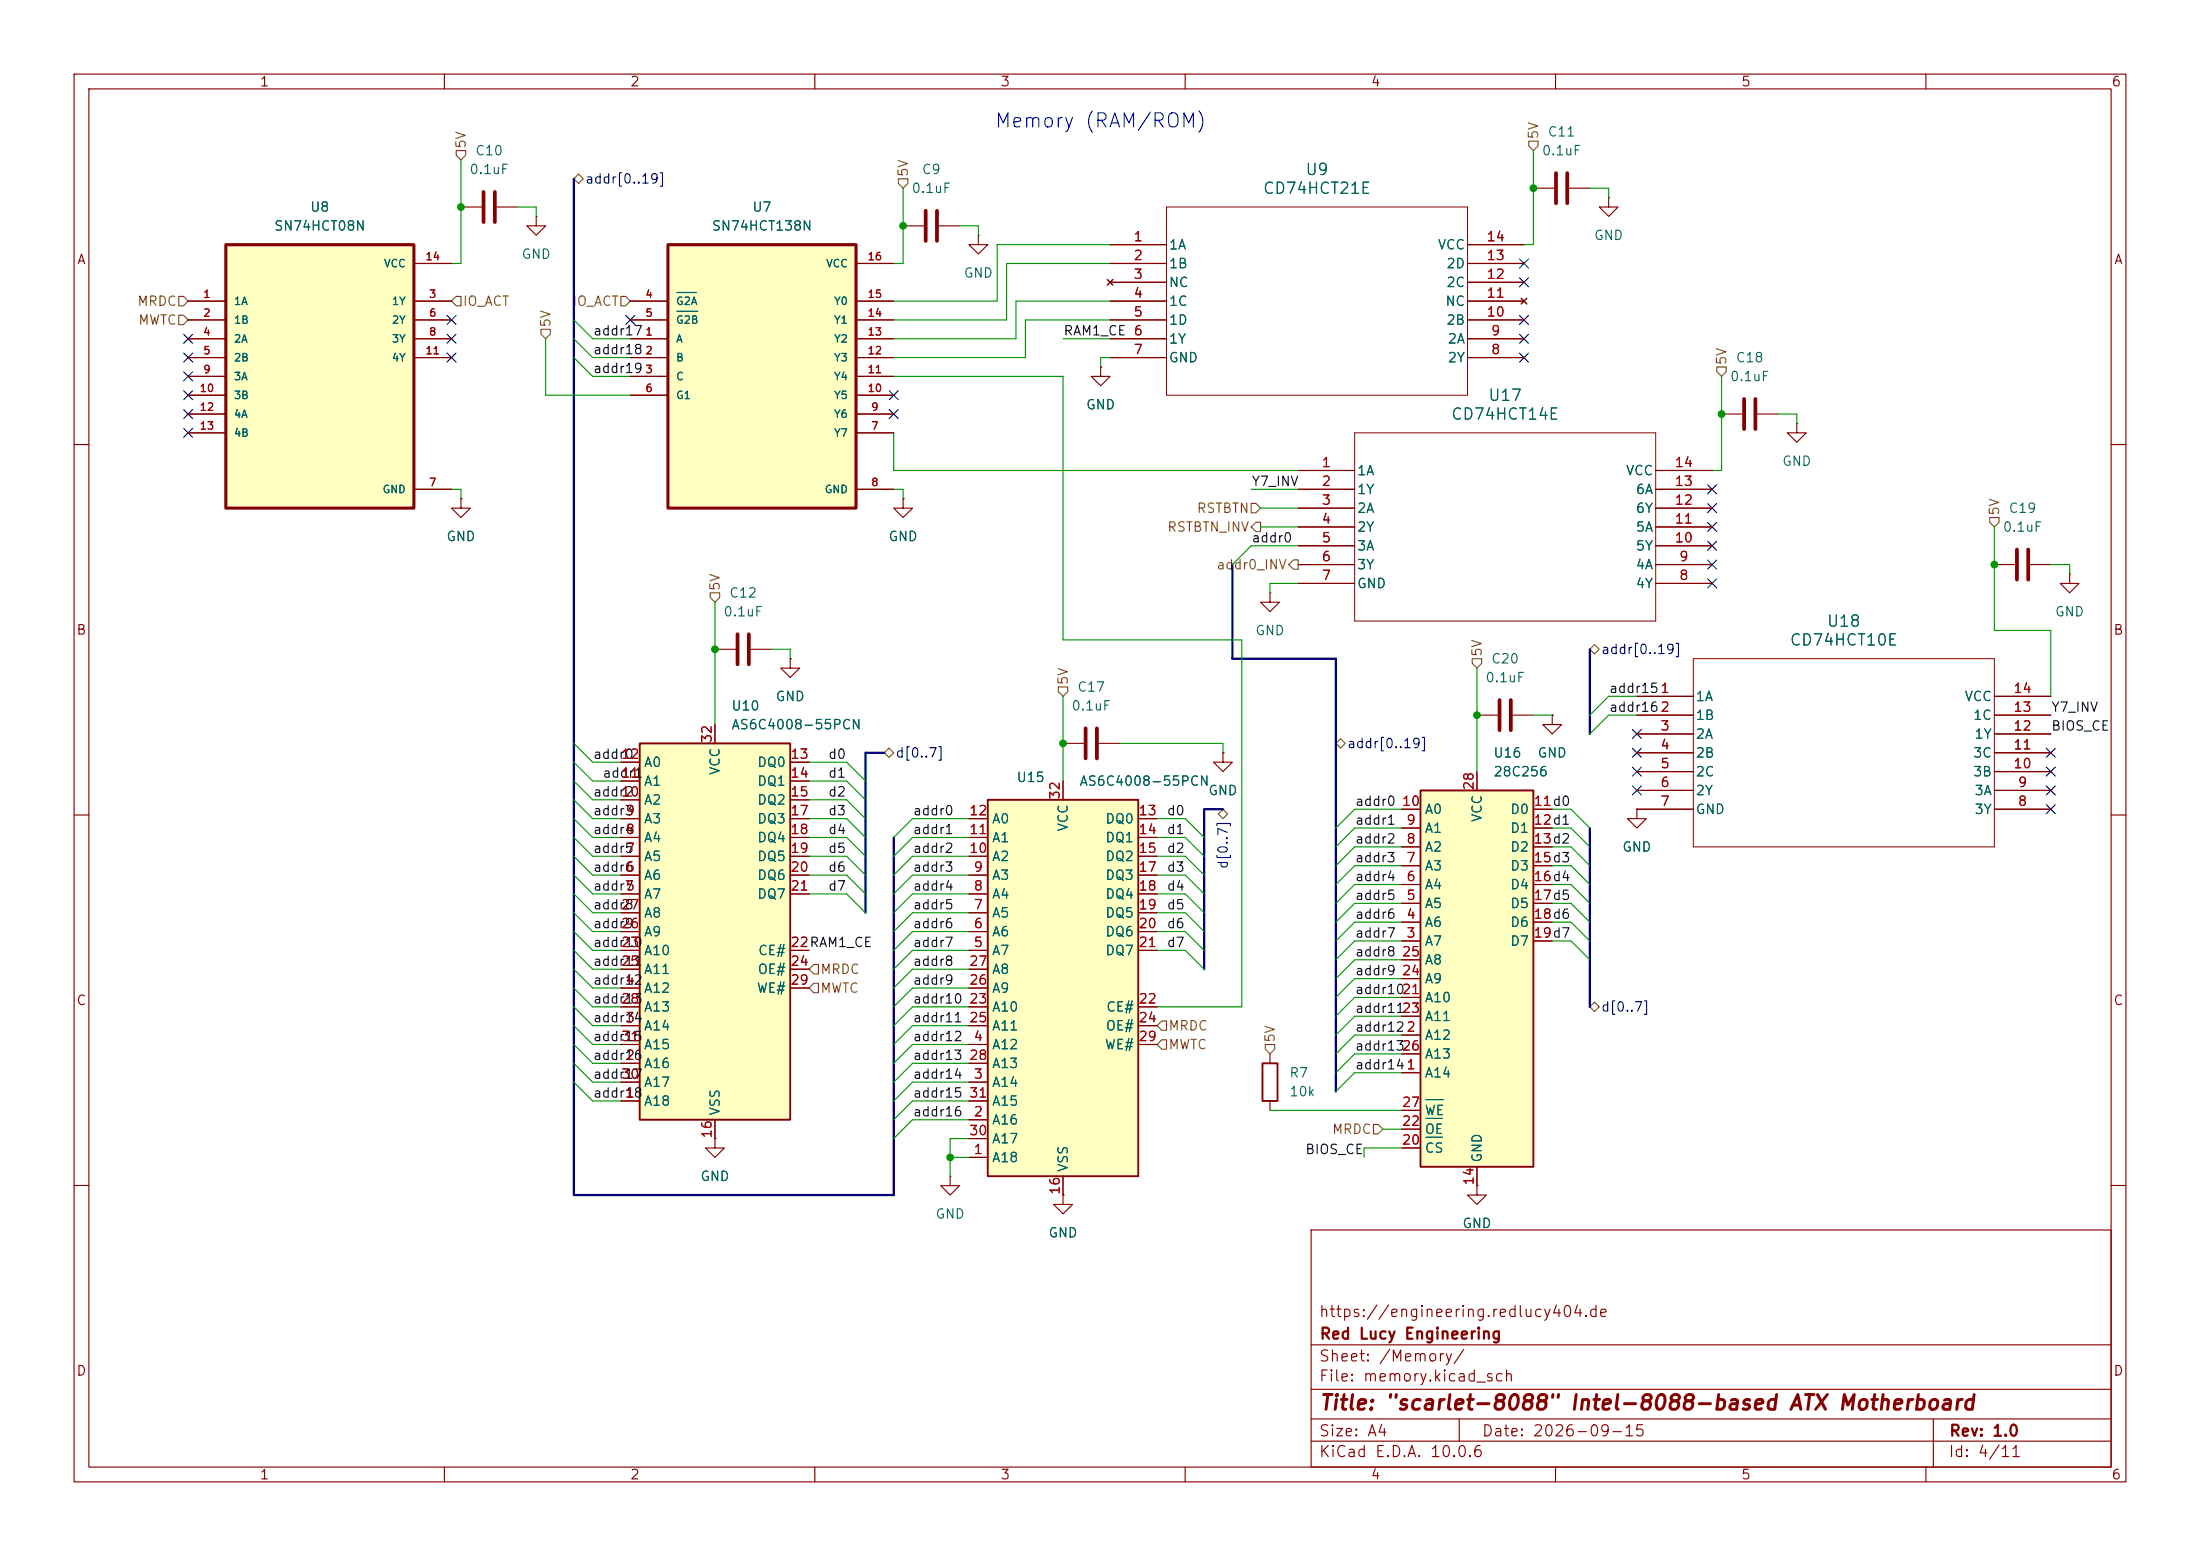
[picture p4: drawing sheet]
<svg xmlns="http://www.w3.org/2000/svg" width="297mm" height="210mm" viewBox="0 0 297 210" stroke-linecap="round" stroke-linejoin="round" font-family="sans-serif">
<g fill="none" stroke="#840000" stroke-width=".15">
<path d="M10 10h277v190h-277zM12 12h273v186h-273zM60 10v2M110 10v2M160 10v2M210 10v2M260 10v2M242.6 57.2v1.2h1.2l-1.2 1.3-1.3-1.3h1.3M242.6 57.2h.1M10 60h2M285 60h2M96.5 87.6h2.8"/>
<path d="M101.3 87.6h2.8M106.7 88.9v1.3h1.2l-1.2 1.2-1.3-1.2h1.3M106.7 88.9h.1M10 110h2M285 110h2M96.5 153.7v1.2h1.3l-1.3 1.3-1.3-1.3h1.3M96.5 153.7h.1M10 160h2M177 166h108v32h-108zM285 160h2M60 198v2M110 198v2"/>
<path d="M160 198v2M177 194.5h108M177 191.5h108M177 187.5h108M177 181.5h108M197 191.5v3M210 198v2M260 198v2M261 191.5v6.5"/>
</g>
<path d="M99.6 85.6v4.1M101.1 85.6v4.1" fill="none" stroke="#840000" stroke-width=".51"/>
<path d="M86.4 100.3h20.3v50.8h-20.3z" fill="#ffffc2"/>
<path d="M86.4 100.3h20.3v50.8h-20.3z" fill="none" stroke="#840000" stroke-width=".25"/>
<g fill="none" stroke="#840000" stroke-width=".15">
<path d="M62.2 67.3v1.3h1.3l-1.3 1.3-1.2-1.3h1.2M62.2 67.3h.1M96.5 97.8v2.5M83.8 118.1h2.6M83.8 115.6h2.6M83.8 113h2.6M83.8 110.5h2.6M83.8 108h2.6M83.8 105.4h2.6M83.8 102.9h2.6M106.7 118.1h2.5M106.7 115.6h2.5"/>
<path d="M106.7 113h2.5M106.7 110.5h2.5M106.7 108h2.5M106.7 105.4h2.5M106.7 102.9h2.5M83.8 138.4h2.6M83.8 133.4h2.6M83.8 120.7h2.6M83.8 128.3h2.6M83.8 130.8h2.6M83.8 125.7h2.6M83.8 123.2h2.6"/>
<path d="M83.8 135.9h2.6M106.7 133.4h2.5M106.7 120.7h2.5M106.7 128.3h2.5M106.7 130.8h2.5M83.8 148.6h2.6M83.8 143.5h2.6M83.8 146.1h2.6M83.8 141h2.6M96.5 151.1v2.6"/>
</g>
<path d="M30.5 33h25.4v35.6h-25.4z" fill="#ffffc2"/>
<path d="M30.5 33h25.4v35.6h-25.4z" fill="none" stroke="#840000" stroke-width=".41"/>
<g fill="none" stroke="#840000" stroke-width=".15">
<path d="M55.9 35.6h5.1M62.2 27.9h2.8M67.1 27.9h2.7M121.9 30.5h2.8M126.7 30.5h2.8M132.1 31.8v1.2h1.2l-1.2 1.3-1.3-1.3h1.3M132.1 31.8h.1M207 25.4h2.8M211.8 25.4h2.8M217.2 26.7v1.2h1.2l-1.2 1.3-1.3-1.3h1.3M217.2 26.7h.1M25.4 40.6h5.1"/>
<path d="M25.4 43.2h5.1M25.4 45.7h5.1M25.4 48.3h5.1M25.4 50.8h5.1M25.4 53.3h5.1M25.4 55.9h5.1M25.4 58.4h5.1M55.9 40.6h5.1M55.9 43.2h5.1M55.9 45.7h5.1M55.9 48.3h5.1M232.4 55.9h2.8"/>
<path d="M237.2 55.9h2.8M55.9 66h5.1M165.1 101.6v1.3h1.3l-1.3 1.2-1.3-1.2h1.3M165.1 101.6h.1M128.3 158.8v1.2h1.2l-1.2 1.3-1.3-1.3h1.3M128.3 158.8h.1M143.5 161.3v1.3h1.3l-1.3 1.2-1.3-1.2h1.3M143.5 161.3h.1"/>
</g>
<path d="M65.3 25.9v4.1M66.8 25.9v4.1M125 28.4v4.1M126.5 28.4v4.1M210.1 23.4v4M211.6 23.4v4M235.5 53.8v4.1M237 53.8v4.1" fill="none" stroke="#840000" stroke-width=".51"/>
<path d="M90.2 33h25.4v35.6h-25.4z" fill="#ffffc2"/>
<path d="M90.2 33h25.4v35.6h-25.4z" fill="none" stroke="#840000" stroke-width=".41"/>
<g fill="none" stroke="#840000" stroke-width=".15">
<path d="M115.6 35.6h5M149.5 37.7l.7 .8M149.9 35.6h7.6M149.9 33h7.6M149.9 38.1h7.6M150.2 37.7l-.7 .8M198.1 35.6h7.6M198.1 33h7.6M198.1 38.1h7.6M85.1 45.7h5.1M85.1 48.3h5.1M85.1 50.8h5.1"/>
<path d="M85.1 40.6h5.1M85.1 43.2h5.1M85.1 53.3h5.1M115.6 45.7h5M115.6 48.3h5M115.6 50.8h5M115.6 40.6h5M115.6 43.2h5M115.6 53.3h5M115.6 58.4h5M115.6 55.9h5M148.6 49.5v1.3h1.3l-1.3 1.3-1.3-1.3h1.3"/>
<path d="M148.6 49.5h.1M149.9 45.7h7.6M149.9 48.3h7.6M149.9 40.6h7.6M149.9 43.2h7.6M198.1 45.7h7.6M198.1 48.3h7.6M198.1 40.6h7.6M198.1 43.2h7.6M205.4 40.3l.7 .7M206.1 40.3l-.7 .7M115.6 66h5"/>
<path d="M175.3 66h7.6M175.3 63.5h7.6M175.3 68.6h7.6M175.3 71.1h7.6M175.3 73.7h7.6M175.3 76.2h7.6M175.3 78.7h7.6M223.5 66h7.6M223.5 63.5h7.6M223.5 68.6h7.6M223.5 71.1h7.6M223.5 73.7h7.6"/>
<path d="M223.5 76.2h7.6M223.5 78.7h7.6M171.4 142.2v1.3M171.4 148.6v1.3"/>
</g>
<path d="M91.4 39.5h2.6M91.4 42h2.8" fill="none" stroke="#006464" stroke-width=".15"/>
<path d="M157.5 27.9h40.6v25.4h-40.6zM182.9 58.4h40.6v25.4h-40.6z" fill="none" stroke="#840000" stroke-width=".14"/>
<path d="M170.4 143.5h2.1v5.1h-2.1z" fill="none" stroke="#840000" stroke-width=".25"/>
<path d="M191.8 106.7h15.2v50.8h-15.2z" fill="#ffffc2"/>
<path d="M191.8 106.7h15.2v50.8h-15.2z" fill="none" stroke="#840000" stroke-width=".25"/>
<g fill="none" stroke="#840000" stroke-width=".15">
<path d="M199.4 96.5h2.8M204.2 96.5h2.8M209.5 96.5v1.3h1.3l-1.3 1.3-1.2-1.3h1.2M209.5 96.5h.1M189.2 119.4h2.6M189.2 116.8h2.6M189.2 114.3h2.6M189.2 111.8h2.6M189.2 109.2h2.6M199.4 104.1v2.6M207 119.4h2.5M207 116.8h2.5"/>
<path d="M207 114.3h2.5M207 111.8h2.5M207 109.2h2.5M221 109.2v1.3h1.2l-1.2 1.3-1.3-1.3h1.3M221 109.2h.1M189.2 139.7h2.6M189.2 127h2.6M189.2 124.5h2.6M189.2 121.9h2.6M189.2 134.6h2.6M189.2 137.2h2.6M189.2 132.1h2.6"/>
<path d="M189.2 129.5h2.6M207 127h2.5M207 124.5h2.5M207 121.9h2.5M189.2 144.8h2.6M189.2 154.9h2.6M189.2 152.4h2.6M189.2 142.2h2.6M189.2 149.9h2.6M199.4 157.5v2.5M199.4 160v1.3h1.3l-1.3 1.3-1.3-1.3h1.3M199.4 160h.1"/>
</g>
<path d="M192.5 153.5h2.2M192.5 151h2.2M192.5 148.4h2.4" fill="none" stroke="#006464" stroke-width=".15"/>
<path d="M202.4 94.5v4.1M204 94.5v4.1" fill="none" stroke="#840000" stroke-width=".51"/>
<path d="M133.3 108h20.4v50.8h-20.4z" fill="#ffffc2"/>
<path d="M133.3 108h20.4v50.8h-20.4z" fill="none" stroke="#840000" stroke-width=".25"/>
<g fill="none" stroke="#840000" stroke-width=".15">
<path d="M55.9 35.6h5.1M72.4 29.2v1.3h1.3l-1.3 1.3-1.3-1.3h1.3M72.4 29.2h.1M115.6 35.6h5M149.5 37.7l.7 .8M149.9 33h7.6M149.9 35.6h7.6M149.9 38.1h7.6M150.2 37.7l-.7 .8M198.1 33h7.6M198.1 35.6h7.6M198.1 38.1h7.6"/>
<path d="M25.4 40.6h5.1M25.4 43.2h5.1M25.4 45.7h5.1M25.4 48.3h5.1M25.4 50.8h5.1M25.4 53.3h5.1M25.4 55.9h5.1M25.4 58.4h5.1M55.9 40.6h5.1M55.9 43.2h5.1M55.9 45.7h5.1M55.9 48.3h5.1"/>
<path d="M85.1 40.6h5.1M85.1 43.2h5.1M85.1 45.7h5.1M85.1 48.3h5.1M85.1 50.8h5.1M85.1 53.3h5.1M115.6 40.6h5M115.6 43.2h5M115.6 45.7h5M115.6 48.3h5M115.6 50.8h5M115.6 53.3h5"/>
<path d="M115.6 55.9h5M115.6 58.4h5M148.6 49.5h.1M149.9 40.6h7.6M149.9 43.2h7.6M149.9 45.7h7.6M149.9 48.3h7.6M198.1 40.6h7.6M198.1 43.2h7.6M198.1 45.7h7.6M198.1 48.3h7.6M205.4 40.3l.7 .7"/>
<path d="M206.1 40.3l-.7 .7M55.9 66h5.1M62.2 67.3h.1M115.6 66h5M121.9 67.3v1.3h1.3l-1.3 1.3-1.3-1.3h1.3M121.9 67.3h.1M175.3 76.2h7.6M175.3 63.5h7.6M175.3 66h7.6M175.3 68.6h7.6M175.3 71.1h7.6M175.3 73.7h7.6"/>
<path d="M175.3 78.7h7.6M223.5 76.2h7.6M223.5 63.5h7.6M223.5 66h7.6M223.5 68.6h7.6M223.5 71.1h7.6M223.5 73.7h7.6M223.5 78.7h7.6M269.2 76.2h2.8M274.1 76.2h2.8M279.4 77.5v1.2h1.3l-1.3 1.3-1.3-1.3h1.3M279.4 77.5h.1"/>
<path d="M96.5 97.8v2.5M106.7 88.9h.1M171.4 80v1.3h1.3l-1.3 1.3-1.2-1.3h1.2M171.4 80h.1M209.5 96.5h.1M221 94h7.6M221 96.5h7.6M221 99.1h7.6M269.2 94h7.7M269.2 96.5h7.7M269.2 99.1h7.7M83.8 118.1h2.6"/>
<path d="M83.8 115.6h2.6M83.8 113h2.6M83.8 110.5h2.6M83.8 108h2.6M83.8 105.4h2.6M83.8 102.9h2.6M106.7 118.1h2.5M106.7 115.6h2.5M106.7 113h2.5M106.7 110.5h2.5M106.7 108h2.5M106.7 105.4h2.5"/>
<path d="M106.7 102.9h2.5M130.8 118.1h2.5M130.8 115.6h2.5M130.8 113h2.5M130.8 110.5h2.5M143.5 105.4v2.6M143.5 100.3h2.8M148.3 100.3h2.8M153.7 118.1h2.5M153.7 115.6h2.5M153.7 113h2.5M153.7 110.5h2.5"/>
<path d="M165.1 101.6h.1M189.2 109.2h2.6M189.2 119.4h2.6M189.2 116.8h2.6M189.2 114.3h2.6M189.2 111.8h2.6M199.4 104.1v2.6M207 109.2h2.5M207 119.4h2.5M207 116.8h2.5M207 114.3h2.5M207 111.8h2.5"/>
<path d="M221 109.2h.1M221 101.6h7.6M221 104.1h7.6M221 106.7h7.6M221 109.2h7.6M269.2 101.6h7.7M269.2 104.1h7.7M269.2 106.7h7.7M269.2 109.2h7.7M83.8 128.3h2.6M83.8 125.7h2.6M83.8 123.2h2.6"/>
<path d="M83.8 120.7h2.6M83.8 135.9h2.6M83.8 138.4h2.6M83.8 133.4h2.6M83.8 130.8h2.6M106.7 128.3h2.5M106.7 120.7h2.5M106.7 133.4h2.5M106.7 130.8h2.5M130.8 128.3h2.5M130.8 125.7h2.5M130.8 123.2h2.5"/>
<path d="M130.8 120.7h2.5M130.8 135.9h2.5M130.8 138.4h2.5M130.8 133.4h2.5M130.8 130.8h2.5M153.7 128.3h2.5M153.7 125.7h2.5M153.7 123.2h2.5M153.7 120.7h2.5M153.7 135.9h2.5M153.7 138.4h2.5M189.2 139.7h2.6"/>
<path d="M189.2 127h2.6M189.2 124.5h2.6M189.2 121.9h2.6M189.2 134.6h2.6M189.2 137.2h2.6M189.2 132.1h2.6M189.2 129.5h2.6M207 127h2.5M207 124.5h2.5M207 121.9h2.5M83.8 146.1h2.6M83.8 141h2.6"/>
<path d="M83.8 143.5h2.6M83.8 148.6h2.6M96.5 153.7h.1M96.5 151.1v2.6M130.8 156.2h2.5M130.8 151.1h2.5M130.8 146.1h2.5M130.8 141h2.5M130.8 143.5h2.5M130.8 153.7h2.5M130.8 148.6h2.5M143.5 158.8v2.5"/>
<path d="M153.7 141h2.5M189.2 144.8h2.6M189.2 154.9h2.6M189.2 152.4h2.6M189.2 142.2h2.6M189.2 149.9h2.6M199.4 157.5v2.5M143.5 161.3h.1M199.4 160h.1"/>
</g>
<path d="M272.3 74.2v4M273.8 74.2v4M146.6 98.3v4.1M148.1 98.3v4.1" fill="none" stroke="#840000" stroke-width=".51"/>
<path d="M228.6 88.9h40.6v25.4h-40.6z" fill="none" stroke="#840000" stroke-width=".14"/>
<g fill="none" stroke="#725600" stroke-width=".15">
<path d="M206.4 19.1h1.2v.6l-.6 .6-.6-.6zM61.6 20.3h1.3v.7l-.7 .6-.6-.6zM77.5 24.1l.6-.6 .6 .6-.6 .7zM121.3 24.1h1.3v.7l-.7 .6-.6-.6zM24.1 42.5h.7l.6 .7-.6 .6h-.7zM24.1 40h.7l.6 .6-.6 .7h-.7zM61.6 40h.6v1.3h-.6l-.6-.7zM73 44.5h1.3v.6l-.6 .6-.7-.6zM83.8 40h.7l.6 .6-.6 .7h-.7zM231.8 49.5h1.2v.7l-.6 .6-.6-.6zM168.9 67.9h.6l.7 .7-.7 .6h-.6zM169.5 70.5h.7v1.3h-.7l-.6-.7z"/>
<path d="M174.6 75.6h.7v1.2h-.7l-.6-.6zM268.6 69.9h1.3v.6l-.7 .6-.6-.6zM95.9 80h1.3v.6l-.7 .7-.6-.7zM142.9 92.7h1.2v.6l-.6 .7-.6-.7zM198.8 88.9h1.2v.6l-.6 .7-.6-.7zM214.6 87.6l.7-.6 .6 .6-.6 .7zM119.4 101.6l.6-.6 .6 .6-.6 .6zM164.5 109.9l.6-.7 .6 .7-.6 .6zM180.3 100.3l.7-.6 .6 .6-.6 .7zM109.9 130.2h.6v1.2h-.6l-.7-.6zM109.9 132.7h.6v1.3h-.6l-.7-.6zM156.8 137.8h.7v1.3h-.7l-.6-.7z"/>
<path d="M214.6 135.9l.7-.6 .6 .6-.6 .6zM156.8 140.3h.7v1.3h-.7l-.6-.6zM170.8 141h1.3v.6l-.7 .6-.6-.6zM185.4 151.8h.7l.6 .6-.6 .6h-.7z"/>
</g>
<path d="M77.5 24.1v137.2h43.1v-48.3M166.4 76.2v12.7h13.9v58.4M214.6 87.6v11.5M119.4 101.6h-2.6v21.6M165.1 109.2h-2.5v21.6M214.6 111.8v24.1" fill="none" stroke="#000084" stroke-width=".3"/>
<g fill="none" stroke="#009600" stroke-width=".15">
<path d="M62.2 21.6v14h-1.2M69.8 27.9h2.6v1.3M121.9 25.4v10.2h-1.3M129.5 30.5h2.6v1.3M149.9 33h-15.3v7.6h-14M149.9 35.6h-14v7.6h-15.3M207 20.3v12.7h-1.3M214.6 25.4h2.6v1.3M73.7 45.7v7.6h11.4M77.5 45.7l2.5 2.6h5.1M77.5 48.3l2.5 2.5h5.1M77.5 43.2l2.5 2.5h5.1"/>
<path d="M120.6 50.8h22.9v35.6h24.1v49.5h-11.4M120.6 58.4v5.1h54.7M143.5 45.7h6.4M149.9 43.2h-11.5v5.1h-17.8M149.9 48.3h-1.3v1.2M149.9 40.6h-12.7v5.1h-16.6M232.4 50.8v12.7h-1.3M240 55.9h2.6v1.3M61 66h1.2v1.3M120.6 66h1.3v1.3M168.9 66h6.4M170.2 71.1h5.1"/>
<path d="M170.2 68.6h5.1M175.3 78.7h-3.9v1.3M175.3 73.7h-6.4l-2.5 2.5M269.2 71.1v14h7.7v8.9M276.9 76.2h2.5v1.3M96.5 81.3v16.5M104.1 87.6h2.6v1.3M143.5 94v11.4M199.4 90.2v13.9M207 96.5h2.5M221 94h-3.8l-2.6 2.5M221 96.5h-3.8l-2.6 2.6"/>
<path d="M77.5 115.6l2.5 2.5h3.8M77.5 100.3l2.5 2.6h3.8M77.5 118.1l2.5 2.6h3.8M77.5 108l2.5 2.5h3.8M77.5 113l2.5 2.6h3.8M77.5 110.5l2.5 2.5h3.8M77.5 105.4l2.5 2.6h3.8M77.5 102.9l2.5 2.5h3.8M109.2 118.1h5.1l2.5 2.6M109.2 102.9h5.1l2.5 2.5M109.2 110.5h5.1l2.5 2.5M109.2 115.6h5.1l2.5 2.5"/>
<path d="M109.2 113h5.1l2.5 2.6M109.2 108h5.1l2.5 2.5M109.2 105.4h5.1l2.5 2.6M130.8 118.1h-7.6l-2.6 2.6M130.8 110.5h-7.6l-2.6 2.5M130.8 115.6h-7.6l-2.6 2.5M130.8 113h-7.6l-2.6 2.6M151.1 100.3h14v1.3M156.2 118.1h3.8l2.6 2.6M156.2 110.5h3.8l2.6 2.5M156.2 115.6h3.8l2.6 2.5M156.2 113h3.8l2.6 2.6"/>
<path d="M189.2 116.8h-6.3l-2.6 2.6M189.2 114.3h-6.3l-2.6 2.5M189.2 119.4h-6.3l-2.6 2.5M189.2 111.8h-6.3l-2.6 2.5M189.2 109.2h-6.3l-2.6 2.6M209.5 116.8h2.6l2.5 2.6M209.5 114.3h2.6l2.5 2.5M209.5 119.4h2.6l2.5 2.5M209.5 111.8h2.6l2.5 2.5M209.5 109.2h2.6l2.5 2.6M77.5 125.7l2.5 2.6h3.8M77.5 123.2l2.5 2.5h3.8"/>
<path d="M77.5 130.8l2.5 2.6h3.8M77.5 133.4l2.5 2.5h3.8M77.5 120.7l2.5 2.5h3.8M77.5 135.9l2.5 2.5h3.8M77.5 138.4l2.5 2.6h3.8M77.5 128.3l2.5 2.5h3.8M109.2 120.7h5.1l2.5 2.5M130.8 128.3h-7.6l-2.6 2.5M130.8 125.7h-7.6l-2.6 2.6M130.8 133.4h-7.6l-2.6 2.5M130.8 135.9h-7.6l-2.6 2.5M130.8 120.7h-7.6l-2.6 2.5"/>
<path d="M130.8 123.2h-7.6l-2.6 2.5M130.8 138.4h-7.6l-2.6 2.6M130.8 130.8h-7.6l-2.6 2.6M156.2 128.3h3.8l2.6 2.5M156.2 125.7h3.8l2.6 2.6M156.2 120.7h3.8l2.6 2.5M156.2 123.2h3.8l2.6 2.5M189.2 124.5h-6.3l-2.6 2.5M189.2 121.9h-6.3l-2.6 2.6M189.2 134.6h-6.3l-2.6 2.6M189.2 127h-6.3l-2.6 2.5M189.2 139.7h-6.3l-2.6 2.5"/>
<path d="M189.2 137.2h-6.3l-2.6 2.5M189.2 132.1h-6.3l-2.6 2.5M189.2 129.5h-6.3l-2.6 2.6M209.5 124.5h2.6l2.5 2.5M209.5 121.9h2.6l2.5 2.6M209.5 127h2.6l2.5 2.5M77.5 143.5l2.5 2.6h3.8M77.5 146.1l2.5 2.5h3.8M77.5 141l2.5 2.5h3.8M128.3 156.2h2.5M130.8 153.7h-2.5v5.1M130.8 151.1h-7.6l-2.6 2.6"/>
<path d="M130.8 146.1h-7.6l-2.6 2.5M130.8 148.6h-7.6l-2.6 2.5M130.8 141h-7.6l-2.6 2.5M130.8 143.5h-7.6l-2.6 2.6M171.4 149.9h17.8M186.7 152.4h2.5M189.2 142.2h-6.3l-2.6 2.6M189.2 144.8h-6.3l-2.6 2.5M189.2 154.9h-5.1v1.3"/>
</g>
<g fill="none" stroke="#000084" stroke-width=".15">
<path d="M205.1 35l1.2 1.2M205.1 37.5l1.2 1.2M206.3 35l-1.2 1.2M206.3 37.5l-1.2 1.2M24.8 52.7l1.2 1.2M24.8 55.3l1.2 1.2M24.8 50.2l1.2 1.2M24.8 45.1l1.2 1.2M24.8 57.8l1.2 1.2M24.8 47.7l1.2 1.2M26 52.7l-1.2 1.2M26 55.3l-1.2 1.2"/>
<path d="M26 50.2l-1.2 1.2M26 45.1l-1.2 1.2M26 57.8l-1.2 1.2M26 47.7l-1.2 1.2M60.4 45.1l1.2 1.2M60.4 42.6l1.2 1.2M60.4 47.7l1.2 1.2M61.6 45.1l-1.2 1.2M61.6 42.6l-1.2 1.2M61.6 47.7l-1.2 1.2M84.5 42.6l1.2 1.2M85.7 42.6l-1.2 1.2"/>
<path d="M120 55.3l1.3 1.2M120 52.7l1.3 1.2M121.3 55.3l-1.3 1.2M121.3 52.7l-1.3 1.2M205.1 45.1l1.2 1.2M205.1 42.6l1.2 1.2M205.1 47.7l1.2 1.2M206.3 45.1l-1.2 1.2M206.3 42.6l-1.2 1.2M206.3 47.7l-1.2 1.2M230.5 78.1l1.2 1.2M230.5 75.6l1.2 1.2"/>
<path d="M230.5 73.1l1.2 1.2M230.5 68l1.2 1.2M230.5 70.5l1.2 1.2M230.5 65.4l1.2 1.2M231.7 78.1l-1.2 1.2M231.7 75.6l-1.2 1.2M231.7 73.1l-1.2 1.2M231.7 68l-1.2 1.2M231.7 70.5l-1.2 1.2M231.7 65.4l-1.2 1.2M220.4 98.5l1.2 1.2M221.6 98.5l-1.2 1.2"/>
<path d="M220.4 101l1.2 1.2M220.4 106.1l1.2 1.2M220.4 103.5l1.2 1.2M221.6 101l-1.2 1.2M221.6 106.1l-1.2 1.2M221.6 103.5l-1.2 1.2M276.3 103.5l1.2 1.2M276.3 101l1.2 1.2M276.3 108.6l1.2 1.2M276.3 106.1l1.2 1.2M277.5 103.5l-1.2 1.2M277.5 101l-1.2 1.2"/>
<path d="M277.5 108.6l-1.2 1.2M277.5 106.1l-1.2 1.2"/>
</g>
<path d="M91.4 39.5h2.6M91.4 42h2.8M192.5 153.5h2.2M192.5 151h2.2M192.5 148.4h2.4" fill="none" stroke="#006464" stroke-width=".15"/>
<g fill="#009600" stroke="#009600" stroke-width=".14">
<circle cx="269.2" cy="76.2" r=".46"/>
<circle cx="199.4" cy="96.5" r=".46"/>
<circle cx="143.5" cy="100.3" r=".46"/>
<circle cx="232.4" cy="55.9" r=".46"/>
<circle cx="207" cy="25.4" r=".46"/>
<circle cx="62.2" cy="27.9" r=".46"/>
<circle cx="128.3" cy="156.2" r=".46"/>
<circle cx="121.9" cy="30.5" r=".46"/>
<circle cx="96.5" cy="87.6" r=".46"/>
</g>
<text font-size="2" fill="#840000" x="178" y="190.8">Title: &quot;scarlet-8088&quot; Intel-8088-based ATX Motherboard</text>
<text font-size="1.9" fill="#0000c2" x="134.2" y="17.7">Memory (RAM/ROM)</text>
<g font-size="1.5" fill="#006464">
<text x="170.4" y="26.6">CD74HCT21E</text>
<text x="176.1" y="24">U9</text>
<text x="195.8" y="57">CD74HCT14E</text>
<text x="200.8" y="54.5">U17</text>
<text x="241.5" y="87.5">CD74HCT10E</text>
<text x="246.5" y="85">U18</text>
</g>
<g font-size="1.5" fill="#840000">
<text x="178" y="178.1">https://engineering.redlucy404.de</text>
<text x="178" y="184.1">Sheet: /Memory/</text>
<text x="178" y="181.1">Red Lucy Engineering</text>
<text x="178" y="186.8">File: memory.kicad_sch</text>
<text x="178" y="197">KiCad E.D.A. 10.0.6</text>
<text x="178" y="194.2">Size: A4</text>
<text x="200" y="194.2">Date: 2026-09-15</text>
<text x="263" y="197">Id: 4/11</text>
<text x="263" y="194.2">Rev: 1.0</text>
</g>
<g font-size="1.3" fill="#840000">
<text x="35" y="12">1</text>
<text x="85" y="12">2</text>
<text x="135" y="12">3</text>
<text x="185" y="12">4</text>
<text x="235" y="12">5</text>
<text x="285" y="12">6</text>
<text x="10.3" y="36">A</text>
<text x="285.3" y="36">A</text>
<text x="10.2" y="86">B</text>
<text x="285.2" y="86">B</text>
<text x="10.2" y="136">C</text>
<text x="285.2" y="136">C</text>
<text x="10.2" y="186">D</text>
<text x="285.2" y="186">D</text>
<text x="35" y="200">1</text>
<text x="85" y="200">2</text>
<text x="135" y="200">3</text>
<text x="185" y="200">4</text>
<text x="235" y="200">5</text>
<text x="285" y="200">6</text>
</g>
<g font-size="1.3" fill="#725600">
<text x="63.2" y="20.2" transform="rotate(-90 63.2 20.2)">5V</text>
<text x="122.9" y="24" transform="rotate(-90 122.9 24)">5V</text>
<text x="208" y="18.9" transform="rotate(-90 208 18.9)">5V</text>
<text x="18.5" y="41.6">MRDC</text>
<text x="62.4" y="41.6">IO_ACT</text>
<text x="77.2" y="41.6">IO_ACT</text>
<text x="18.6" y="44.1">MWTC</text>
<text x="74.6" y="44.3" transform="rotate(-90 74.6 44.3)">5V</text>
<text x="233.4" y="49.4" transform="rotate(-90 233.4 49.4)">5V</text>
<text x="161.5" y="69.5">RSTBTN</text>
<text x="270.2" y="69.7" transform="rotate(-90 270.2 69.7)">5V</text>
<text x="157.5" y="72.1">RSTBTN_INV</text>
<text x="164.1" y="77.2">addr0_INV</text>
<text x="97.5" y="79.8" transform="rotate(-90 97.5 79.8)">5V</text>
<text x="200.4" y="88.7" transform="rotate(-90 200.4 88.7)">5V</text>
<text x="144.5" y="92.5" transform="rotate(-90 144.5 92.5)">5V</text>
<text x="110.7" y="131.8">MRDC</text>
<text x="110.7" y="134.3">MWTC</text>
<text x="157.6" y="139.4">MRDC</text>
<text x="157.6" y="141.9">MWTC</text>
<text x="172.4" y="140.8" transform="rotate(-90 172.4 140.8)">5V</text>
<text x="179.7" y="153.4">MRDC</text>
</g>
<g font-size="1.3" fill="#006464">
<text x="63.3" y="23.8">0.1uF</text>
<text x="64.1" y="21.3">C10</text>
<text x="124.4" y="23.8">C9</text>
<text x="208.1" y="21.3">0.1uF</text>
<text x="208.8" y="18.7">C11</text>
<text x="41.8" y="28.9">U8</text>
<text x="101.5" y="28.9">U7</text>
<text x="123" y="26.4">0.1uF</text>
<text x="36.9" y="31.4">SN74HCT08N</text>
<text x="70.3" y="35.3">GND</text>
<text x="96" y="31.4">SN74HCT138N</text>
<text x="157.7" y="34">1A</text>
<text x="194" y="34">VCC</text>
<text x="215.1" y="32.7">GND</text>
<text x="130" y="37.8">GND</text>
<text x="157.7" y="36.5">1B</text>
<text x="157.7" y="39.1">NC</text>
<text x="157.7" y="41.6">1C</text>
<text x="195" y="41.6">NC</text>
<text x="195.2" y="39.1">2C</text>
<text x="195.2" y="36.5">2D</text>
<text x="157.7" y="44.1">1D</text>
<text x="157.7" y="46.7">1Y</text>
<text x="195.2" y="44.1">2B</text>
<text x="195.3" y="46.7">2A</text>
<text x="157.7" y="49.2">GND</text>
<text x="195.3" y="49.2">2Y</text>
<text x="233.5" y="51.8">0.1uF</text>
<text x="234.2" y="49.2">C18</text>
<text x="146.5" y="55.6">GND</text>
<text x="183.1" y="64.5">1A</text>
<text x="219.4" y="64.5">VCC</text>
<text x="240.5" y="63.2">GND</text>
<text x="183.1" y="67">1Y</text>
<text x="183.1" y="69.5">2A</text>
<text x="220.7" y="69.5">6Y</text>
<text x="220.7" y="67">6A</text>
<text x="271.1" y="69.5">C19</text>
<text x="60.2" y="73.4">GND</text>
<text x="119.9" y="73.4">GND</text>
<text x="183.1" y="72.1">2Y</text>
<text x="183.1" y="74.6">3A</text>
<text x="183.1" y="77.2">3Y</text>
<text x="220.7" y="77.2">4A</text>
<text x="220.7" y="74.6">5Y</text>
<text x="220.7" y="72.1">5A</text>
<text x="270.3" y="72.1">0.1uF</text>
<text x="97.6" y="83.5">0.1uF</text>
<text x="98.4" y="81">C12</text>
<text x="183.1" y="79.7">GND</text>
<text x="220.7" y="79.7">4Y</text>
<text x="277.3" y="83.5">GND</text>
<text x="169.4" y="86.1">GND</text>
<text x="201.2" y="89.9">C20</text>
<text x="104.6" y="94.9">GND</text>
<text x="145.3" y="93.7">C17</text>
<text x="200.4" y="92.4">0.1uF</text>
<text x="228.8" y="94.9">1A</text>
<text x="265.1" y="94.9">VCC</text>
<text x="98.6" y="96.2">U10</text>
<text x="98.6" y="98.8">AS6C4008-55PCN</text>
<text x="144.6" y="96.2">0.1uF</text>
<text x="228.8" y="97.5">1B</text>
<text x="228.8" y="100">2A</text>
<text x="266.3" y="97.5">1C</text>
<text x="266.5" y="100">1Y</text>
<text x="86.8" y="106.4">A1</text>
<text x="86.8" y="103.8">A0</text>
<text x="97.5" y="104.7" transform="rotate(-90 97.5 104.7)">VCC</text>
<text x="102.1" y="103.8">DQ0</text>
<text x="102.1" y="106.4">DQ1</text>
<text x="137.1" y="105.9">U15</text>
<text x="145.6" y="106.4">AS6C4008-55PCN</text>
<text x="163" y="107.6">GND</text>
<text x="201.5" y="102.6">U16</text>
<text x="201.5" y="105.1">28C256</text>
<text x="207.5" y="102.6">GND</text>
<text x="228.8" y="102.6">2B</text>
<text x="228.8" y="105.1">2C</text>
<text x="228.8" y="107.6">2Y</text>
<text x="266.3" y="105.1">3B</text>
<text x="266.3" y="102.6">3C</text>
<text x="266.5" y="107.6">3A</text>
<text x="86.8" y="114">A4</text>
<text x="86.8" y="111.5">A3</text>
<text x="86.8" y="108.9">A2</text>
<text x="102.1" y="108.9">DQ2</text>
<text x="102.1" y="111.5">DQ3</text>
<text x="102.1" y="114">DQ4</text>
<text x="133.8" y="114">A1</text>
<text x="133.8" y="111.5">A0</text>
<text x="144.5" y="112.3" transform="rotate(-90 144.5 112.3)">VCC</text>
<text x="149.1" y="111.5">DQ0</text>
<text x="149.1" y="114">DQ1</text>
<text x="192.3" y="112.7">A1</text>
<text x="192.3" y="110.2">A0</text>
<text x="200.4" y="111" transform="rotate(-90 200.4 111)">VCC</text>
<text x="203.8" y="110.2">D0</text>
<text x="203.8" y="112.7">D1</text>
<text x="228.8" y="110.2">GND</text>
<text x="266.5" y="110.2">3Y</text>
<text x="86.8" y="119.1">A6</text>
<text x="86.8" y="116.5">A5</text>
<text x="102.1" y="116.5">DQ5</text>
<text x="102.1" y="119.1">DQ6</text>
<text x="133.8" y="119.1">A3</text>
<text x="133.8" y="116.5">A2</text>
<text x="149.1" y="116.5">DQ2</text>
<text x="149.1" y="119.1">DQ3</text>
<text x="192.3" y="117.8">A3</text>
<text x="192.3" y="115.3">A2</text>
<text x="203.8" y="115.3">D2</text>
<text x="203.8" y="117.8">D3</text>
<text x="218.9" y="115.3">GND</text>
<text x="86.8" y="121.6">A7</text>
<text x="86.8" y="124.2">A8</text>
<text x="102.1" y="121.6">DQ7</text>
<text x="133.8" y="124.2">A5</text>
<text x="133.8" y="121.6">A4</text>
<text x="149.1" y="121.6">DQ4</text>
<text x="149.1" y="124.2">DQ5</text>
<text x="192.3" y="125.4">A6</text>
<text x="192.3" y="122.9">A5</text>
<text x="192.3" y="120.3">A4</text>
<text x="203.8" y="120.3">D4</text>
<text x="203.8" y="122.9">D5</text>
<text x="203.8" y="125.4">D6</text>
<text x="86.8" y="129.2">A10</text>
<text x="86.8" y="131.8">A11</text>
<text x="86.8" y="126.7">A9</text>
<text x="102.2" y="131.8">OE#</text>
<text x="102.3" y="129.2">CE#</text>
<text x="133.8" y="129.2">A7</text>
<text x="133.8" y="126.7">A6</text>
<text x="133.8" y="131.8">A8</text>
<text x="149.1" y="126.7">DQ6</text>
<text x="149.1" y="129.2">DQ7</text>
<text x="192.3" y="128">A7</text>
<text x="192.3" y="130.5">A8</text>
<text x="203.8" y="128">D7</text>
<text x="86.8" y="134.3">A12</text>
<text x="86.8" y="136.9">A13</text>
<text x="102.1" y="134.3">WE#</text>
<text x="133.8" y="136.9">A10</text>
<text x="133.8" y="134.3">A9</text>
<text x="149.2" y="136.9">CE#</text>
<text x="192.3" y="135.6">A10</text>
<text x="192.3" y="133">A9</text>
<text x="86.8" y="139.4">A14</text>
<text x="86.8" y="141.9">A15</text>
<text x="133.8" y="141.9">A12</text>
<text x="133.8" y="139.4">A11</text>
<text x="149.1" y="141.9">WE#</text>
<text x="149.2" y="139.4">OE#</text>
<text x="192.3" y="140.7">A12</text>
<text x="192.3" y="138.1">A11</text>
<text x="192.3" y="143.2">A13</text>
<text x="86.8" y="149.6">A18</text>
<text x="86.8" y="144.5">A16</text>
<text x="86.8" y="147">A17</text>
<text x="133.8" y="147">A14</text>
<text x="133.8" y="144.5">A13</text>
<text x="133.8" y="149.6">A15</text>
<text x="174" y="145.7">R7</text>
<text x="174" y="148.3">10k</text>
<text x="192.3" y="145.7">A14</text>
<text x="97.5" y="150.6" transform="rotate(-90 97.5 150.6)">VSS</text>
<text x="133.8" y="152.1">A16</text>
<text x="133.8" y="154.6">A17</text>
<text x="192.3" y="155.9">CS</text>
<text x="192.3" y="153.4">OE</text>
<text x="192.3" y="150.8">WE</text>
<text x="94.5" y="159.7">GND</text>
<text x="133.8" y="157.2">A18</text>
<text x="144.5" y="158.3" transform="rotate(-90 144.5 158.3)">VSS</text>
<text x="200.4" y="157" transform="rotate(-90 200.4 157)">GND</text>
<text x="126.2" y="164.8">GND</text>
<text x="141.4" y="167.3">GND</text>
<text x="197.3" y="166.1">GND</text>
</g>
<g font-size="1.3" fill="#000084">
<text x="78.9" y="25.1">addr[0..19]</text>
<text x="216.1" y="88.6">addr[0..19]</text>
<text x="181.8" y="101.3">addr[0..19]</text>
<text x="120.8" y="102.6">d[0..7]</text>
<text x="166.1" y="117.4" transform="rotate(-90 166.1 117.4)">d[0..7]</text>
<text x="216.1" y="136.9">d[0..7]</text>
</g>
<g font-size="1.3" fill="#a90000">
<text x="152.9" y="32.9">1</text>
<text x="152.9" y="35.4">2</text>
<text x="200.6" y="35.4">13</text>
<text x="200.6" y="32.9">14</text>
<text x="152.9" y="38">3</text>
<text x="152.9" y="40.5">4</text>
<text x="200.6" y="40.5">11</text>
<text x="200.6" y="38">12</text>
<text x="152.9" y="43">5</text>
<text x="152.9" y="45.6">6</text>
<text x="200.6" y="43">10</text>
<text x="201.2" y="45.6">9</text>
<text x="152.9" y="48.1">7</text>
<text x="201.2" y="48.1">8</text>
<text x="178.3" y="63.4">1</text>
<text x="178.3" y="65.9">2</text>
<text x="226" y="65.9">13</text>
<text x="226" y="63.4">14</text>
<text x="178.3" y="68.4">3</text>
<text x="178.3" y="71">4</text>
<text x="226" y="71">11</text>
<text x="226" y="68.4">12</text>
<text x="178.3" y="73.5">5</text>
<text x="178.3" y="76.1">6</text>
<text x="226" y="73.5">10</text>
<text x="226.6" y="76.1">9</text>
<text x="178.3" y="78.6">7</text>
<text x="226.6" y="78.6">8</text>
<text x="224.1" y="93.8">1</text>
<text x="271.7" y="93.8">14</text>
<text x="96.4" y="100.4" transform="rotate(-90 96.4 100.4)">32</text>
<text x="224.1" y="98.9">3</text>
<text x="224.1" y="101.5">4</text>
<text x="224.1" y="96.4">2</text>
<text x="271.7" y="101.5">11</text>
<text x="271.7" y="98.9">12</text>
<text x="271.7" y="96.4">13</text>
<text x="83.8" y="107.8">10</text>
<text x="83.8" y="105.3">11</text>
<text x="83.8" y="102.7">12</text>
<text x="106.6" y="102.7">13</text>
<text x="106.6" y="105.3">14</text>
<text x="106.6" y="107.8">15</text>
<text x="199.3" y="106.7" transform="rotate(-90 199.3 106.7)">28</text>
<text x="224.1" y="104">5</text>
<text x="224.1" y="106.5">6</text>
<text x="271.7" y="104">10</text>
<text x="272.3" y="106.5">9</text>
<text x="84.4" y="112.9">8</text>
<text x="84.4" y="110.4">9</text>
<text x="106.6" y="110.4">17</text>
<text x="106.6" y="112.9">18</text>
<text x="130.7" y="112.9">11</text>
<text x="130.7" y="110.4">12</text>
<text x="143.4" y="108" transform="rotate(-90 143.4 108)">32</text>
<text x="153.6" y="110.4">13</text>
<text x="153.6" y="112.9">14</text>
<text x="189.2" y="109.1">10</text>
<text x="189.8" y="111.6">9</text>
<text x="206.9" y="109.1">11d0</text>
<text x="206.9" y="111.6">12d1</text>
<text x="206.9" y="109.1">11</text>
<text x="206.9" y="111.6">12</text>
<text x="224.1" y="109.1">7</text>
<text x="272.3" y="109.1">8</text>
<text x="84.4" y="118">6</text>
<text x="84.4" y="115.4">7</text>
<text x="106.6" y="115.4">19</text>
<text x="106.6" y="118">20</text>
<text x="130.7" y="115.4">10</text>
<text x="131.3" y="118">9</text>
<text x="153.6" y="115.4">15</text>
<text x="153.6" y="118">17</text>
<text x="189.8" y="119.2">6</text>
<text x="189.8" y="116.7">7</text>
<text x="189.8" y="114.2">8</text>
<text x="206.9" y="114.2">13d2</text>
<text x="206.9" y="116.7">15d3</text>
<text x="206.9" y="119.2">16d4</text>
<text x="206.9" y="114.2">13</text>
<text x="206.9" y="116.7">15</text>
<text x="206.9" y="119.2">16</text>
<text x="83.8" y="125.6">26</text>
<text x="83.8" y="123.1">27</text>
<text x="84.4" y="120.5">5</text>
<text x="106.6" y="120.5">21</text>
<text x="131.3" y="125.6">6</text>
<text x="131.3" y="123.1">7</text>
<text x="131.3" y="120.5">8</text>
<text x="153.6" y="120.5">18</text>
<text x="153.6" y="123.1">19</text>
<text x="153.6" y="125.6">20</text>
<text x="189.8" y="124.3">4</text>
<text x="189.8" y="121.8">5</text>
<text x="206.9" y="121.8">17d5</text>
<text x="206.9" y="124.3">18d6</text>
<text x="206.9" y="121.8">17</text>
<text x="206.9" y="124.3">18</text>
<text x="83.8" y="128.1">23</text>
<text x="83.8" y="130.7">25</text>
<text x="106.6" y="128.1">22RAM1_CE</text>
<text x="106.6" y="130.7">24</text>
<text x="106.6" y="128.1">22</text>
<text x="130.7" y="130.7">27</text>
<text x="131.3" y="128.1">5</text>
<text x="153.6" y="128.1">21</text>
<text x="189.2" y="131.9">24</text>
<text x="189.2" y="129.4">25</text>
<text x="189.8" y="126.9">3</text>
<text x="206.9" y="126.9">19d7</text>
<text x="206.9" y="126.9">19</text>
<text x="83.8" y="135.8">28</text>
<text x="84.4" y="133.2">4</text>
<text x="106.6" y="133.2">29</text>
<text x="130.7" y="135.8">23</text>
<text x="130.7" y="133.2">26</text>
<text x="153.6" y="135.8">22</text>
<text x="189.2" y="134.5">21</text>
<text x="189.2" y="137">23</text>
<text x="83.8" y="140.8">31</text>
<text x="84.4" y="143.4">2</text>
<text x="84.4" y="138.3">3</text>
<text x="130.7" y="138.3">25</text>
<text x="130.7" y="143.4">28</text>
<text x="131.3" y="140.8">4</text>
<text x="153.6" y="138.3">24</text>
<text x="153.6" y="140.8">29</text>
<text x="189.2" y="142.1">26</text>
<text x="189.8" y="139.6">2</text>
<text x="83.8" y="145.9">30</text>
<text x="84.4" y="148.5">1</text>
<text x="130.7" y="148.5">31</text>
<text x="131.3" y="145.9">3</text>
<text x="189.2" y="149.7">27</text>
<text x="189.8" y="144.6">1</text>
<text x="96.4" y="153.7" transform="rotate(-90 96.4 153.7)">16</text>
<text x="130.7" y="153.5">30</text>
<text x="131.3" y="151">2</text>
<text x="189.2" y="154.8">20</text>
<text x="189.2" y="152.3">22</text>
<text x="131.3" y="156.1">1</text>
<text x="143.4" y="161.4" transform="rotate(-90 143.4 161.4)">16</text>
<text x="199.3" y="160.1" transform="rotate(-90 199.3 160.1)">14</text>
</g>
<g font-size="1.3" fill="#0f0f0f">
<text x="80" y="45.6">addr17</text>
<text x="143.5" y="45.6">RAM1_CE 6</text>
<text x="80" y="48.1">addr18</text>
<text x="80" y="50.7">addr19</text>
<text x="168.9" y="65.9">Y7_INV</text>
<text x="168.9" y="73.5">addr0</text>
<text x="217.1" y="93.9">addr151</text>
<text x="217.1" y="96.4">addr162</text>
<text x="276.8" y="98.9">BIOS_CE</text>
<text x="276.8" y="96.4">Y7_INV</text>
<text x="80" y="102.7">addr0</text>
<text x="80" y="107.8">addr2</text>
<text x="81.3" y="105.3">addr1</text>
<text x="111.7" y="102.7">d0</text>
<text x="111.7" y="105.3">d1</text>
<text x="111.7" y="107.8">d2</text>
<text x="80" y="110.4">addr3</text>
<text x="80" y="112.9">addr4</text>
<text x="111.7" y="110.4">d3</text>
<text x="111.7" y="112.9">d4</text>
<text x="123.2" y="112.9">addr1</text>
<text x="123.2" y="110.4">addr0</text>
<text x="157.4" y="110.4">d0</text>
<text x="157.4" y="112.9">d1</text>
<text x="182.9" y="111.6">addr1</text>
<text x="182.9" y="109.1">addr0</text>
<text x="80" y="115.4">addr5</text>
<text x="80" y="118">addr6</text>
<text x="111.7" y="118">d6</text>
<text x="111.7" y="115.4">d5</text>
<text x="123.2" y="115.4">addr2</text>
<text x="123.2" y="118">addr3</text>
<text x="157.4" y="118">d3</text>
<text x="157.4" y="115.4">d2</text>
<text x="182.9" y="114.2">addr2</text>
<text x="182.9" y="116.7">addr3</text>
<text x="182.9" y="119.3">addr4</text>
<text x="80" y="125.6">addr9</text>
<text x="80" y="123.1">addr8</text>
<text x="80" y="120.5">addr7</text>
<text x="111.7" y="120.5">d7</text>
<text x="123.2" y="125.6">addr6</text>
<text x="123.2" y="120.5">addr4</text>
<text x="123.2" y="123.1">addr5</text>
<text x="157.4" y="120.5">d4</text>
<text x="157.4" y="123.1">d5</text>
<text x="157.4" y="125.6">d6</text>
<text x="182.9" y="121.8">addr5</text>
<text x="182.9" y="124.3">addr6</text>
<text x="80" y="130.7">addr11</text>
<text x="80" y="128.1">addr10</text>
<text x="123.2" y="128.1">addr7</text>
<text x="123.2" y="130.7">addr8</text>
<text x="157.4" y="128.1">d7</text>
<text x="182.9" y="129.4">addr8</text>
<text x="182.9" y="126.9">addr7</text>
<text x="182.9" y="132">addr9</text>
<text x="80" y="135.8">addr13</text>
<text x="80" y="133.2">addr12</text>
<text x="123.2" y="133.2">addr9</text>
<text x="123.2" y="135.8">addr10</text>
<text x="182.9" y="134.5">addr1021</text>
<text x="182.9" y="137">addr1123</text>
<text x="80" y="138.3">addr14</text>
<text x="80" y="143.4">addr16</text>
<text x="80" y="140.8">addr15</text>
<text x="123.2" y="140.8">addr12</text>
<text x="123.2" y="138.3">addr11</text>
<text x="123.2" y="143.4">addr13</text>
<text x="182.9" y="139.6">addr122</text>
<text x="182.9" y="142.1">addr1326</text>
<text x="80" y="148.5">addr18</text>
<text x="80" y="145.9">addr17</text>
<text x="123.2" y="148.5">addr15</text>
<text x="123.2" y="145.9">addr14</text>
<text x="182.9" y="144.7">addr141</text>
<text x="123.2" y="151">addr16</text>
<text x="176.1" y="156.1">BIOS_CE</text>
</g>
<g font-size="1" fill="#a90000">
<text x="57.4" y="35.4">14</text>
<text x="117" y="35.4">16</text>
<text x="27.4" y="40.5">1</text>
<text x="57.8" y="40.5">3</text>
<text x="87" y="40.5">4</text>
<text x="117" y="40.5">15</text>
<text x="27.4" y="43">2</text>
<text x="27.4" y="45.5">4</text>
<text x="57.8" y="43">6</text>
<text x="57.8" y="45.5">8</text>
<text x="87" y="45.5">1</text>
<text x="87" y="43">5</text>
<text x="117" y="45.5">13</text>
<text x="117" y="43">14</text>
<text x="26.9" y="53.2">10</text>
<text x="27.4" y="48.1">5</text>
<text x="27.4" y="50.6">9</text>
<text x="57.4" y="48.1">11</text>
<text x="87" y="48.1">2</text>
<text x="87" y="50.6">3</text>
<text x="87" y="53.2">6</text>
<text x="117" y="53.2">10</text>
<text x="117" y="50.6">11</text>
<text x="117" y="48.1">12</text>
<text x="26.9" y="55.7">12</text>
<text x="26.9" y="58.2">13</text>
<text x="117.5" y="58.2">7</text>
<text x="117.5" y="55.7">9</text>
<text x="57.8" y="65.9">7</text>
<text x="117.5" y="65.9">8</text>
</g>
<g font-size="1" fill="#006464">
<text x="31.5" y="41.4">1A</text>
<text x="51.8" y="36.3">VCC</text>
<text x="52.8" y="41.4">1Y</text>
<text x="91.2" y="41.4">G2A</text>
<text x="111.4" y="36.3">VCC</text>
<text x="112.5" y="41.4">Y0</text>
<text x="31.5" y="43.9">1B</text>
<text x="31.5" y="46.5">2A</text>
<text x="52.8" y="43.9">2Y</text>
<text x="52.8" y="46.5">3Y</text>
<text x="91.2" y="46.5">A</text>
<text x="91.2" y="43.9">G2B</text>
<text x="112.5" y="46.5">Y2</text>
<text x="112.5" y="43.9">Y1</text>
<text x="31.5" y="49">2B</text>
<text x="31.5" y="51.6">3A</text>
<text x="52.8" y="49">4Y</text>
<text x="91.2" y="49">B</text>
<text x="91.2" y="51.6">C</text>
<text x="112.5" y="51.6">Y4</text>
<text x="112.5" y="49">Y3</text>
<text x="31.5" y="54.1">3B</text>
<text x="31.5" y="56.6">4A</text>
<text x="31.5" y="59.2">4B</text>
<text x="91.2" y="54.1">G1</text>
<text x="112.5" y="59.2">Y7</text>
<text x="112.5" y="56.6">Y6</text>
<text x="112.5" y="54.1">Y5</text>
<text x="51.6" y="66.8">GND</text>
<text x="111.3" y="66.8">GND</text>
</g>
</svg>
